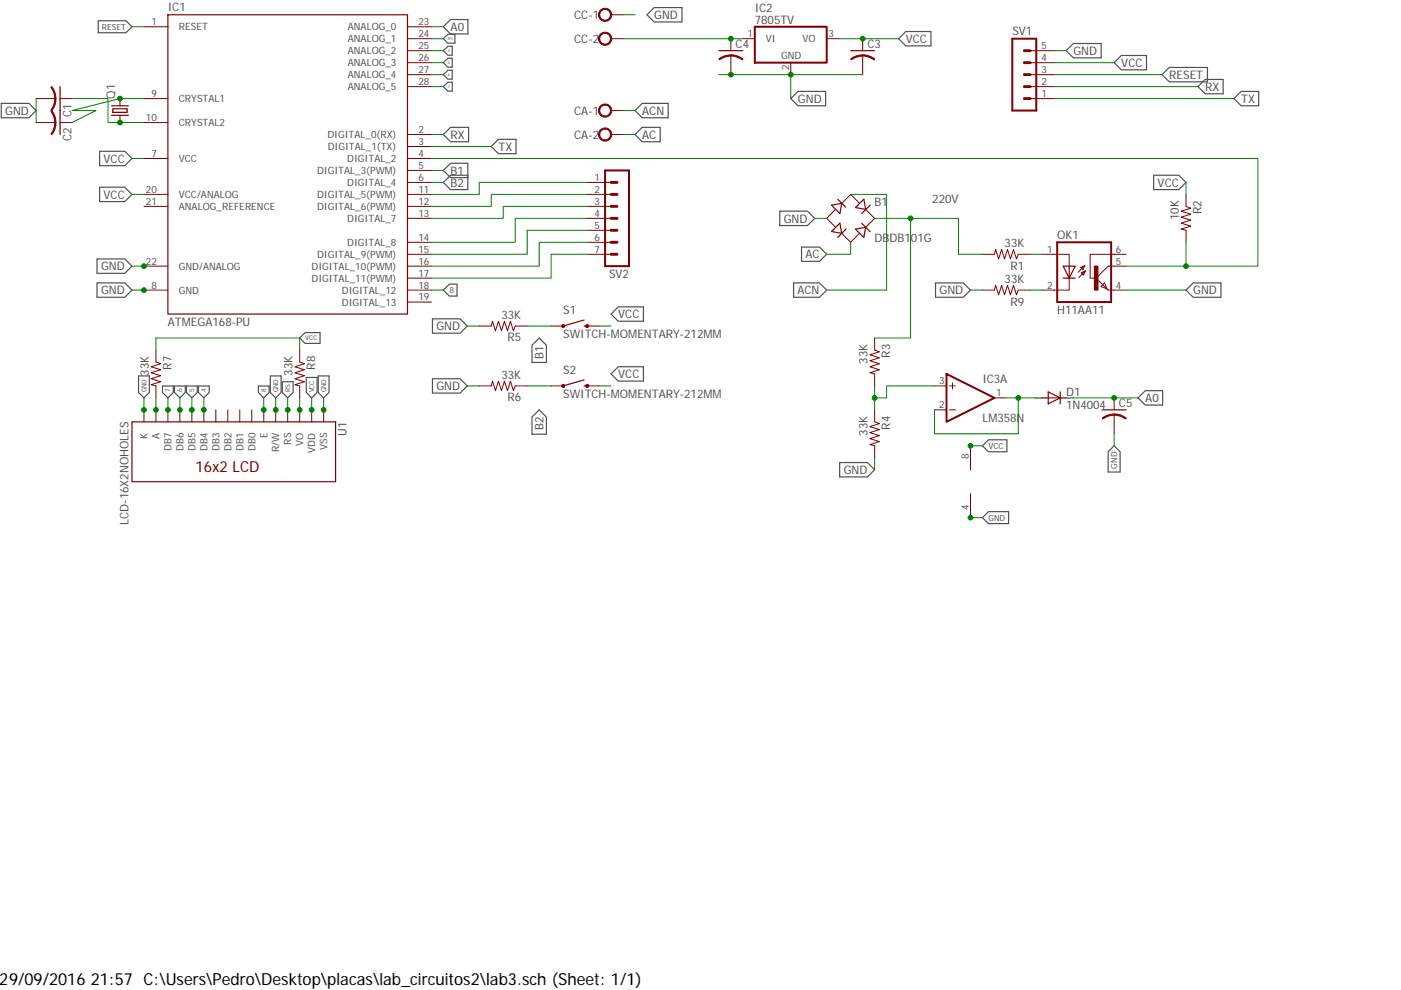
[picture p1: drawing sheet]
<svg xmlns="http://www.w3.org/2000/svg" width="297mm" height="210mm" viewBox="0 0 297 210" stroke-linecap="round" stroke-linejoin="round" font-family="sans-serif">
<path d="M0 0l267.1 114.1M267.1 0l-267.1 114.1" fill="none" stroke="#fff" stroke-width=".21"/>
<g fill="none" stroke="#505050" stroke-width=".25">
<path d="M20.8 4.4h5.9l1.3 1.3-1.3 1.2h-5.9zM94 5.7l1.5-1.6h3.7v3.1h-3.7zM94 18.4l1-1h.9v1.9h-.9zM94 15.8l1-.9h.9v1.9h-.9zM94 13.3l1-.9h.9v1.8h-.9zM94 10.8l1-1h.9v1.9h-.9zM94 8.2l1-.9h1.5v1.9h-1.5zM137.2 3.1l1.5-1.5h5.9v3.1h-5.9zM169.2 19.4h5.8v3h-5.8l-1.5-1.5zM190.5 8.2l1.5-1.5h5.4v3h-5.4zM226.1 10.8l1.5-1.6h5.9v3.1h-5.9zM237.7 11.8h5.4v3h-5.4l-1.5-1.5z"/>
<path d="M246.4 15.8l1.5-1.5h8.1v3.1h-8.1zM254 18.4l1.5-1.6h3.8v3.1h-3.8zM.3 21.9h5.8l1.6 1.6-1.6 1.5h-5.8zM21.1 32.1h5.4l1.5 1.5-1.5 1.5h-5.4zM21.1 39.7h5.4l1.5 1.5-1.5 1.6h-5.4zM94 28.5l1.5-1.5h3.9v3.1h-3.9zM99.2 37.2h-3.7l-1.5 1.5 1.5 1.5h3.7v-5.6h-3.7l-1.5 1.6 1.5 1.5h3.7M104.2 31.1l1.5-1.6h3.7v3.1h-3.7zM134.6 23.5l1.6-1.6h5.5v3.1h-5.5zM136.2 27h3.8v3.1h-3.8l-1.6-1.6zM244.6 37.2h5.3l1.6 1.5-1.6 1.5h-5.3zM261.6 20.9l1.5-1.5h3.8v3h-3.8z"/>
<path d="M20.6 54.9h5.9l1.5 1.6-1.5 1.5h-5.9zM165.3 44.8h5.9l1.5 1.5-1.5 1.5h-5.9zM169.9 52.4h3.9l1.5 1.5-1.5 1.5h-3.9zM20.6 60h5.9l1.5 1.5-1.5 1.6h-5.9zM29.4 79.7h2.3v3.5l-1.2 1.2-1.1-1.2zM57.3 79.7h2.3v3.5l-1.1 1.2-1.2-1.2zM63.5 71.7l1.2-1.2h3.2v2.3h-3.2zM67.5 79.7h2.3v3.5l-1.2 1.2-1.1-1.2zM91.7 67.6h5.9l1.5 1.6-1.5 1.5h-5.9zM94 61.5l1.3-1.2h1.6v2.5h-1.6zM114.3 71.7l1.5 1.5v3.7h-3v-3.7zM129.6 79.3l1.5-1.5h5.3v3h-5.3z"/>
<path d="M131.1 65.1h5.3v3h-5.3l-1.5-1.5zM168.3 60h5.5l1.5 1.5-1.5 1.6h-5.5zM198.3 60h5.9l1.6 1.5-1.6 1.6h-5.9zM251.5 61.5l1.5-1.5h5.9v3.1h-5.9zM34.5 81.9h2.2v1.3l-1.1 1.2-1.1-1.2zM37 81.9h2.3v1.3l-1.2 1.2-1.1-1.2zM39.5 81.9h2.3v1.3l-1.1 1.2-1.2-1.2zM42.1 81.9h2.3v1.3l-1.2 1.2-1.1-1.2zM54.8 81.9h2.3v1.3l-1.2 1.2-1.1-1.2zM59.9 81h2.2v2.2l-1.1 1.2-1.1-1.2zM64.9 80.1h2.3v3.1l-1.1 1.2-1.2-1.2zM91.7 80.3h5.9l1.5 1.6-1.5 1.5h-5.9z"/>
<path d="M114.3 86.9l1.5 1.6v3.6h-3v-3.6zM178 98.1h5.9l1.5 1.5-1.5 1.6h-5.9zM208.3 94.6l1.3-1.3h3.9v2.5h-3.9zM236.2 94.6l1.3 1.2v4.3h-2.6v-4.3zM241.3 84.4l1.5-1.5h3.7v3h-3.7zM208.3 109.8l1.3-1.3h4.2v2.6h-4.2z"/>
</g>
<path d="M223.5 53.9h3.2v2.6M226.7 59v2.5h-3.2M229.1 56.7l.9-.4-.4 .9zM230 56.3l-1.4 1.4M230.1 57.5l-.4 .9-.5-.6 .9-.3-1.4 1.4M236.2 56.5h-1.3l-2.5 2.5 2.3 2.3-1.3-.5 .8-.8 .5 1.3 .2 .2h1.3M236.2 53.9h-5.1v5.1h1.1" fill="none" stroke="#800000" stroke-width=".21"/>
<path d="M225.4 59h2.6M226.7 56.5h-1.3l1.3 2.5 1.3-2.5h-1.3v2.5" fill="none" stroke="#800000" stroke-width=".25"/>
<path d="M224.2 51.4h11.4v12.7h-11.4z" fill="none" stroke="#800000" stroke-width=".42"/>
<path d="M232 56.5h.8v5h-.8z" fill="#800000"/>
<g fill="none" stroke="#800000" stroke-width=".21">
<path d="M30.5 5.7h5.1M86.4 18.4h5.1M86.4 15.8h5.1M86.4 13.3h5.1M86.4 10.8h5.1M86.4 8.2h5.1M86.4 5.7h5.1M30.5 26h5.1M30.5 20.9h5.1M30.5 33.6h5.1M86.4 33.6h5.1M86.4 38.7h5.1"/>
<path d="M86.4 36.2h5.1M86.4 31.1h5.1M86.4 28.5h5.1M30.5 56.5h5.1M30.5 43.8h5.1M30.5 41.2h5.1M86.4 53.9h5.1M86.4 56.5h5.1M86.4 43.8h5.1M86.4 41.2h5.1M86.4 59h5.1M86.4 51.4h5.1"/>
<path d="M86.4 46.3h5.1M208.3 53.9h2.5l.3-1 .6 2 .7-2 .6 2 .6-2 .6 2 .7-2 .6 2 .4-1h2.5M221 53.9h2.5M232 56.5h.8v5h-.8zM232 56.5h.1M236.2 53.9h2.6M236.2 56.5h2.6M251.5 41.2v2.6l1 .4-2.1 .6 2.1 .6-2.1 .7 2.1 .6-2.1 .6 2.1 .7-2.1 .6 1.1 .3v2.5M30.5 61.5h5.1M86.4 61.5h5.1M86.4 64.1h5.1M221 61.5h2.5"/>
<path d="M236.2 61.5h2.6"/>
</g>
<path d="M35.6 3.1h50.8v63.5h-50.8z" fill="none" stroke="#800000" stroke-width=".25"/>
<path d="M127.4 2.1a1.4 1.4 0 0 1 2.2 .4 1.4 1.4 0 0 1-1 2 1.4 1.4 0 0 1-1.7-1.4h.2a1.14 1.14 0 0 1 1.6-1 1.14 1.14 0 0 1 .3 1.9 1.14 1.14 0 0 1-1.8-.6l-.1-.3h-.2v-.3z" fill-rule="evenodd" fill="#800000"/>
<path d="M127.4 2.1a1.4 1.4 0 0 1 2.2 .4 1.4 1.4 0 0 1-1 2 1.4 1.4 0 0 1-1.7-1.4h.2a1.14 1.14 0 0 1 1.6-1 1.14 1.14 0 0 1 .3 1.9 1.14 1.14 0 0 1-1.8-.6l-.1-.3h-.2v-.3zM129.6 3.1h2.5" fill="none" stroke="#800000" stroke-width=".21"/>
<path d="M127.4 7.1a1.4 1.4 0 0 1 2.2 .5 1.4 1.4 0 0 1-1 2 1.4 1.4 0 0 1-1.7-1.4h.2a1.14 1.14 0 0 1 1.7-1 1.14 1.14 0 0 1 .2 1.9 1.14 1.14 0 0 1-1.8-.6l-.1-.3h-.2v-.3z" fill-rule="evenodd" fill="#800000"/>
<path d="M127.4 7.1a1.4 1.4 0 0 1 2.2 .5 1.4 1.4 0 0 1-1 2 1.4 1.4 0 0 1-1.7-1.4h.2a1.14 1.14 0 0 1 1.7-1 1.14 1.14 0 0 1 .2 1.9 1.14 1.14 0 0 1-1.8-.6l-.1-.3h-.2v-.3zM129.6 8.2h2.5M157.5 8.2h2.5M167.7 13.3v2.5M175.3 8.2h2.5M218.4 18.4h5.1M218.4 15.8h5.1M218.4 13.3h5.1M218.4 10.8h5.1M218.4 20.9h5.1" fill="none" stroke="#800000" stroke-width=".21"/>
<path d="M160 5.7h15.3v7.6h-15.3zM214.6 8.2h5.1v15.3h-5.1z" fill="none" stroke="#800000" stroke-width=".42"/>
<path d="M217.2 15.8h1.2M217.2 18.4h1.2M217.2 10.8h1.2M217.2 13.3h1.2M217.2 20.9h1.2" fill="none" stroke="#800000" stroke-width=".61"/>
<path d="M127.4 22.4a1.4 1.4 0 0 1 2.2 .5 1.4 1.4 0 0 1-1 1.9 1.4 1.4 0 0 1-1.7-1.3h.2a1.14 1.14 0 0 1 1.6-1.1 1.14 1.14 0 0 1 .3 1.9 1.14 1.14 0 0 1-1.8-.6l-.1-.2h-.2v-.4z" fill-rule="evenodd" fill="#800000"/>
<path d="M127.4 22.4a1.4 1.4 0 0 1 2.2 .5 1.4 1.4 0 0 1-1 1.9 1.4 1.4 0 0 1-1.7-1.3h.2a1.14 1.14 0 0 1 1.6-1.1 1.14 1.14 0 0 1 .3 1.9 1.14 1.14 0 0 1-1.8-.6l-.1-.2h-.2v-.4zM129.6 23.5h2.5" fill="none" stroke="#800000" stroke-width=".21"/>
<path d="M127.4 27.4a1.4 1.4 0 0 1 2.2 .5 1.4 1.4 0 0 1-1 2 1.4 1.4 0 0 1-1.7-1.4h.2a1.14 1.14 0 0 1 1.6-1 1.14 1.14 0 0 1 .3 1.9 1.14 1.14 0 0 1-1.8-.6l-.1-.3h-.2v-.3z" fill-rule="evenodd" fill="#800000"/>
<g fill="none" stroke="#800000" stroke-width=".21">
<path d="M10.2 20.9h1.5M25.4 20.9v1.5M25.4 24.5v1.5M127.4 27.4a1.4 1.4 0 0 1 2.2 .5 1.4 1.4 0 0 1-1 2 1.4 1.4 0 0 1-1.7-1.4h.2a1.14 1.14 0 0 1 1.6-1 1.14 1.14 0 0 1 .3 1.9 1.14 1.14 0 0 1-1.8-.6l-.1-.3h-.2v-.3zM129.6 28.5h2.5M177.1 44.5l-1.8 1.8 1.8 1.8M178.5 49.5l1.9 1.9 1.8-1.8M182.2 43l-1.8-1.8-1.9 1.9M183.5 44.4l1.9 1.9-1.9 1.9M185.4 71.7v2.5l1.1 .4-2.1 .6 2.1 .7-2.1 .6 2.1 .7-2.1 .6 2.1 .6-2.1 .7 1 .2v2.6M208.3 61.5h2.5l.3-1 .6 2 .7-2 .6 2 .6-2 .6 2 .7-2 .6 2 .4-1h2.5M185.4 86.9v2.6l1.1 .4-2.1 .6 2.1 .6-2.1 .7 2.1 .6-2.1 .6 2.1 .7-2.1 .6 1 .3v2.5"/>
<path d="M198.1 81.9h2.6M198.1 86.9h2.6M201.3 81.9h1.3M201.3 86.9h1.3M201.9 81.2v1.3M210.8 84.4h2.6M221 84.4h5.1"/>
</g>
<g fill="none" stroke="#800000" stroke-width=".25">
<path d="M12.7 18.4v5.1M23.7 22.4h3.5M23.7 24.5h3.5M23.9 23.1h3.1v.7h-3.1zM176.3 43.5l2.2-.4-.4 2.2zM177.6 42.3l1.7 1.6M178.1 47.3l.4 2.2-2.2-.4zM179.4 48.6l-1.8 1.7M181.4 48.6l2.1-.4-.3 2.2zM182.7 47.4l1.8 1.7M183.2 42.2l.3 2.2-2.1-.4zM184.5 43.5l-1.8 1.8"/>
<path d="M222.2 83.1l2.6 1.3-2.6 1.3zM224.8 83.1v2.6"/>
</g>
<path d="M200.7 79.3l10.1 5.1-10.1 5.1z" fill="none" stroke="#800000" stroke-width=".42"/>
<path d="M11.6 20.9h.3l-.2 1.4-.7 1.2-.2-.2 .5-.9z" fill-rule="evenodd" fill="#800000"/>
<path d="M11.6 20.9h.3l-.2 1.4-.7 1.2-.2-.2 .5-.9z" fill="none" stroke="#800000" stroke-width=".21"/>
<path d="M10.8 18.5l.2-.1 .4 .7 .4 1 .1 .8h-.3l-.1-1z" fill-rule="evenodd" fill="#800000"/>
<path d="M10.8 18.5l.2-.1 .4 .7 .4 1 .1 .8h-.3l-.1-1zM7.7 20.9h2.5M10.2 26h1.5M12.7 20.9h2.6" fill="none" stroke="#800000" stroke-width=".21"/>
<path d="M12.7 23.5v5" fill="none" stroke="#800000" stroke-width=".25"/>
<path d="M11.6 26h.3l-.2 1.3-.7 1.3-.2-.2 .5-.9z" fill-rule="evenodd" fill="#800000"/>
<path d="M11.6 26h.3l-.2 1.3-.7 1.3-.2-.2 .5-.9z" fill="none" stroke="#800000" stroke-width=".21"/>
<path d="M10.8 23.6l.2-.1 .4 .7 .4 1 .1 .8h-.3l-.1-1z" fill-rule="evenodd" fill="#800000"/>
<path d="M182.9 11.8v1.5M7.7 26h2.5M10.8 23.6l.2-.1 .4 .7 .4 1 .1 .8h-.3l-.1-1zM12.7 26h2.6" fill="none" stroke="#800000" stroke-width=".21"/>
<path d="M180.4 10.8h5" fill="none" stroke="#800000" stroke-width=".25"/>
<path d="M182.9 11.6l1.4 .3 1.2 .6-.2 .2-.9-.5-1.5-.3z" fill-rule="evenodd" fill="#800000"/>
<path d="M182.9 11.6l1.4 .3 1.2 .6-.2 .2-.9-.5-1.5-.3z" fill="none" stroke="#800000" stroke-width=".21"/>
<path d="M180.4 12.5l1.1-.6 1.4-.3v.3l-1.5 .3-.9 .5z" fill-rule="evenodd" fill="#800000"/>
<path d="M155 11.8v1.5M180.4 12.5l1.1-.6 1.4-.3v.3l-1.5 .3-.9 .5zM182.9 8.2v2.6M182.9 13.3v2.5" fill="none" stroke="#800000" stroke-width=".21"/>
<path d="M152.4 10.8h5.1" fill="none" stroke="#800000" stroke-width=".25"/>
<path d="M155 11.6l1.3 .3 1.2 .6-.1 .2-.9-.5-1.5-.3z" fill-rule="evenodd" fill="#800000"/>
<path d="M155 11.6l1.3 .3 1.2 .6-.1 .2-.9-.5-1.5-.3z" fill="none" stroke="#800000" stroke-width=".21"/>
<path d="M152.4 12.5l1.2-.6 1.4-.3v.3l-1.5 .3-.9 .5z" fill-rule="evenodd" fill="#800000"/>
<path d="M152.4 12.5l1.2-.6 1.4-.3v.3l-1.5 .3-.9 .5zM155 8.2v2.6M155 13.3v2.5" fill="none" stroke="#800000" stroke-width=".21"/>
<path d="M123.8 67.9l-4.4 1.3M123.8 69.2h.7" fill="none" stroke="#800000" stroke-width=".25"/>
<circle cx="119.4" cy="69.2" r=".32" fill="#800000"/>
<circle cx="119.4" cy="69.2" r=".32" fill="none" stroke="#800000" stroke-width=".21"/>
<circle cx="124.5" cy="69.2" r=".32" fill="#800000"/>
<g fill="none" stroke="#800000" stroke-width=".21">
<path d="M116.9 69.2h2.5M124.5 69.2h2.5"/>
<circle cx="124.5" cy="69.2" r=".32"/>
</g>
<path d="M123.8 80.6l-4.4 1.3M123.8 81.9h.7" fill="none" stroke="#800000" stroke-width=".25"/>
<path d="M119.2 81.6l.3-.1 .2 .1v.5l-.2 .1-.3-.1z" fill-rule="evenodd" fill="#800000"/>
<path d="M119.2 81.6l.3-.1 .2 .1v.5l-.2 .1-.3-.1z" fill="none" stroke="#800000" stroke-width=".21"/>
<path d="M124.2 81.6l.4-.1 .1 .1v.5l-.1 .1-.4-.1z" fill-rule="evenodd" fill="#800000"/>
<g fill="none" stroke="#800000" stroke-width=".21">
<path d="M124.5 38.7h5.1M124.5 41.2h5.1M124.5 43.8h5.1M124.5 46.3h5.1M124.5 48.9h5.1M124.5 51.4h5.1M124.5 53.9h5.1M33.1 74.2v2.6l1 .4-2.1 .6 2.1 .6-2.1 .7 2.1 .6-2.1 .6 2.1 .7-2.1 .6 1.1 .3v2.5M63.5 74.2v2.6l1.1 .4-2.1 .6 2.1 .6-2.1 .7 2.1 .6-2.1 .6 2.1 .7-2.1 .6 1 .3v2.5M101.6 69.2h2.6l.2-1.1 .6 2.1 .7-2.1 .6 2.1 .7-2.1 .6 2.1 .6-2.1 .7 2.1 .3-1h2.6M30.5 86.9v2.6M33.1 86.9v2.6"/>
<path d="M35.6 86.9v2.6M38.1 86.9v2.6M40.7 86.9v2.6M43.2 86.9v2.6M45.8 86.9v2.6M48.3 86.9v2.6M50.8 86.9v2.6M53.4 86.9v2.6M55.9 86.9v2.6M58.5 86.9v2.6M61 86.9v2.6M63.5 86.9v2.6"/>
<path d="M66.1 86.9v2.6M68.6 86.9v2.6M101.6 81.9h2.6l.2-1.1 .6 2.1 .7-2.1 .6 2.1 .7-2.1 .6 2.1 .6-2.1 .7 2.1 .3-1h2.6M116.9 81.9h2.5M124.2 81.6l.4-.1 .1 .1v.5l-.1 .1-.4-.1zM124.5 81.9h2.5M205.8 94.6v5M236.2 87.9v1.6M205.8 104.7v5.1"/>
</g>
<path d="M28 89.5h43.2v12.7h-43.2zM233.7 86.9h5.1" fill="none" stroke="#800000" stroke-width=".25"/>
<path d="M128.3 36.2h5.1v20.3h-5.1z" fill="none" stroke="#800000" stroke-width=".42"/>
<path d="M129.6 38.7h1.2M129.6 43.8h1.2M129.6 41.2h1.2M129.6 48.9h1.2M129.6 46.3h1.2M129.6 53.9h1.2M129.6 51.4h1.2" fill="none" stroke="#800000" stroke-width=".61"/>
<path d="M236.2 87.8h.3a3.9 3.9 0 0 1 2.3 .9l-.2 .2-1.3-.7-1.1-.1z" fill-rule="evenodd" fill="#800000"/>
<path d="M236.2 87.8h.3a3.9 3.9 0 0 1 2.3 .9l-.2 .2-1.3-.7-1.1-.1z" fill="none" stroke="#800000" stroke-width=".21"/>
<path d="M233.7 88.7l1.2-.7 1.3-.2v.3l-1 .1-1.4 .7z" fill-rule="evenodd" fill="#800000"/>
<path d="M233.7 88.7l1.2-.7 1.3-.2v.3l-1 .1-1.4 .7zM236.2 84.4v2.5M236.2 89.5v2.5" fill="none" stroke="#800000" stroke-width=".21"/>
<path d="M28 61.5h2.5" fill="none" stroke="#008000" stroke-width=".21"/>
<circle cx="30.5" cy="61.5" r=".51" fill="#008000"/>
<g fill="none" stroke="#008000" stroke-width=".21">
<path d="M28 56.5h2.5"/>
<circle cx="30.5" cy="61.5" r=".51"/>
</g>
<circle cx="30.5" cy="56.5" r=".51" fill="#008000"/>
<g fill="none" stroke="#008000" stroke-width=".21">
<path d="M132.1 3.1h2.5M152.4 15.8h2.6M167.7 15.8v5.1"/>
<circle cx="30.5" cy="56.5" r=".51"/>
</g>
<circle cx="167.7" cy="15.8" r=".51" fill="#008000"/>
<g fill="none" stroke="#008000" stroke-width=".21">
<path d="M155 15.8h12.7"/>
<circle cx="167.7" cy="15.8" r=".51"/>
</g>
<circle cx="155" cy="15.8" r=".51" fill="#008000"/>
<g fill="none" stroke="#008000" stroke-width=".21">
<path d="M167.7 15.8h15.2M223.5 10.8h2.6M7.7 20.9v5.1M172.7 46.3h2.6M99.1 69.2h2.5M205.8 61.5h2.5M238.8 61.5h12.7M68.6 84.4v2.5M99.1 81.9h2.5"/>
<circle cx="155" cy="15.8" r=".51"/>
</g>
<circle cx="68.6" cy="86.9" r=".51" fill="#008000"/>
<g fill="none" stroke="#008000" stroke-width=".21">
<path d="M30.5 84.4v2.5"/>
<circle cx="68.6" cy="86.9" r=".51"/>
</g>
<circle cx="30.5" cy="86.9" r=".51" fill="#008000"/>
<g fill="none" stroke="#008000" stroke-width=".21">
<path d="M58.5 84.4v2.5"/>
<circle cx="30.5" cy="86.9" r=".51"/>
</g>
<circle cx="58.5" cy="86.9" r=".51" fill="#008000"/>
<g fill="none" stroke="#008000" stroke-width=".21">
<path d="M185.4 97.1v2.5M205.8 109.8h2.5"/>
<circle cx="58.5" cy="86.9" r=".51"/>
</g>
<circle cx="205.8" cy="109.8" r=".51" fill="#008000"/>
<g fill="none" stroke="#008000" stroke-width=".21">
<path d="M185.4 46.3h17.8v7.6h5.1M193.1 46.3v25.4h-7.7M236.2 92v2.6"/>
<circle cx="205.8" cy="109.8" r=".51"/>
</g>
<circle cx="193.1" cy="46.3" r=".51" fill="#008000"/>
<g fill="none" stroke="#008000" stroke-width=".21">
<path d="M28 5.7h2.5M177.8 8.2h12.7M223.5 15.8h22.9M223.5 18.4h30.5M91.5 31.1h12.7M91.5 28.5h2.5M223.5 20.9h38.1"/>
<circle cx="193.1" cy="46.3" r=".51"/>
</g>
<circle cx="182.9" cy="8.2" r=".51" fill="#008000"/>
<g fill="none" stroke="#008000" stroke-width=".21">
<path d="M223.5 13.3h12.7M28 33.6h2.5M251.5 38.7v2.5M28 41.2h2.5M127 69.2h2.6M66.1 84.4v2.5M127 81.9h2.6"/>
<circle cx="182.9" cy="8.2" r=".51"/>
</g>
<circle cx="66.1" cy="86.9" r=".51" fill="#008000"/>
<g fill="none" stroke="#008000" stroke-width=".21">
<path d="M33.1 74.2v-2.5h30.4v2.5M205.8 94.6h2.5"/>
<circle cx="66.1" cy="86.9" r=".51"/>
</g>
<circle cx="205.8" cy="94.6" r=".51" fill="#008000"/>
<g fill="none" stroke="#008000" stroke-width=".21">
<path d="M132.1 8.2h25.4"/>
<circle cx="205.8" cy="94.6" r=".51"/>
</g>
<circle cx="155" cy="8.2" r=".51" fill="#008000"/>
<g fill="none" stroke="#008000" stroke-width=".21">
<path d="M91.5 33.6h175.2v22.9h-27.9M132.1 23.5h2.5M180.4 41.2h7.6v20.3h-12.7M251.5 51.4v5.1"/>
<circle cx="155" cy="8.2" r=".51"/>
</g>
<circle cx="251.5" cy="56.5" r=".51" fill="#008000"/>
<g fill="none" stroke="#008000" stroke-width=".21">
<path d="M132.1 28.5h2.5M180.4 51.4v2.5h-5.1M218.4 53.9h2.6M218.4 61.5h2.6M213.4 84.4h2.5v7.6h-17.8v-5.1M215.9 84.4h5.1"/>
<circle cx="251.5" cy="56.5" r=".51"/>
</g>
<circle cx="215.9" cy="84.4" r=".51" fill="#008000"/>
<g fill="none" stroke="#008000" stroke-width=".21">
<path d="M185.4 81.9v5M198.1 81.9h-10.1v2.5h-2.6"/>
<circle cx="215.9" cy="84.4" r=".51"/>
</g>
<circle cx="185.4" cy="84.4" r=".51" fill="#008000"/>
<g fill="none" stroke="#008000" stroke-width=".21">
<path d="M226.1 84.4h15.2"/>
<circle cx="185.4" cy="84.4" r=".51"/>
</g>
<circle cx="236.2" cy="84.4" r=".51" fill="#008000"/>
<g fill="none" stroke="#008000" stroke-width=".21">
<path d="M91.5 5.7h2.5M30.5 20.9h-5.1l-10.1 2.6h5.1l-5.1 2.5"/>
<circle cx="236.2" cy="84.4" r=".51"/>
</g>
<circle cx="25.4" cy="20.9" r=".51" fill="#008000"/>
<g fill="none" stroke="#008000" stroke-width=".21">
<path d="M15.3 20.9h7.6v5.1h7.6"/>
<circle cx="25.4" cy="20.9" r=".51"/>
</g>
<circle cx="25.4" cy="26" r=".51" fill="#008000"/>
<g fill="none" stroke="#008000" stroke-width=".21">
<path d="M91.5 36.2h2.5M91.5 38.7h2.5M111.8 69.2h5.1M35.6 84.4v2.5M111.8 81.9h5.1"/>
<circle cx="25.4" cy="26" r=".51"/>
</g>
<circle cx="35.6" cy="86.9" r=".51" fill="#008000"/>
<g fill="none" stroke="#008000" stroke-width=".21">
<path d="M91.5 18.4h2.5M38.1 84.4v2.5"/>
<circle cx="35.6" cy="86.9" r=".51"/>
</g>
<circle cx="38.1" cy="86.9" r=".51" fill="#008000"/>
<g fill="none" stroke="#008000" stroke-width=".21">
<path d="M91.5 15.8h2.5M40.7 84.4v2.5"/>
<circle cx="38.1" cy="86.9" r=".51"/>
</g>
<circle cx="40.7" cy="86.9" r=".51" fill="#008000"/>
<g fill="none" stroke="#008000" stroke-width=".21">
<path d="M91.5 13.3h2.5M43.2 84.4v2.5"/>
<circle cx="40.7" cy="86.9" r=".51"/>
</g>
<circle cx="43.2" cy="86.9" r=".51" fill="#008000"/>
<g fill="none" stroke="#008000" stroke-width=".21">
<path d="M91.5 10.8h2.5M61 84.4v2.5"/>
<circle cx="43.2" cy="86.9" r=".51"/>
</g>
<circle cx="61" cy="86.9" r=".51" fill="#008000"/>
<g fill="none" stroke="#008000" stroke-width=".21">
<path d="M91.5 8.2h2.5M63.5 84.4v2.5"/>
<circle cx="61" cy="86.9" r=".51"/>
</g>
<circle cx="63.5" cy="86.9" r=".51" fill="#008000"/>
<g fill="none" stroke="#008000" stroke-width=".21">
<path d="M55.9 84.4v2.5"/>
<circle cx="63.5" cy="86.9" r=".51"/>
</g>
<circle cx="55.9" cy="86.9" r=".51" fill="#008000"/>
<g fill="none" stroke="#008000" stroke-width=".21">
<path d="M91.5 61.5h2.5M33.1 84.4v2.5"/>
<circle cx="55.9" cy="86.9" r=".51"/>
</g>
<circle cx="33.1" cy="86.9" r=".51" fill="#008000"/>
<g fill="none" stroke="#008000" stroke-width=".21">
<path d="M124.5 38.7h-22.9v2.5h-10.1M124.5 41.2h-20.3v2.6h-12.7M124.5 48.9h-12.7v5h-20.3M124.5 51.4h-10.2v5.1h-22.8M124.5 53.9h-7.6v5.1h-25.4M124.5 43.8h-17.8v2.5h-15.2M124.5 46.3h-15.3v5.1h-17.7"/>
<circle cx="33.1" cy="86.9" r=".51"/>
</g>
<text font-size="3.5" x="0" y="209">29/09/2016 21:57 C:\Users\Pedro\Desktop\placas\lab_circuitos2\lab3.sch (Sheet: 1/1)</text>
<text font-size="3.2" fill="#800000" x="41.4" y="100.1">16x2 LCD</text>
<g font-size="2.5" fill="#505050">
<text x="35.6" y="2.4">IC1</text>
<text x="121.7" y="4">CC-1</text>
<text x="138.7" y="4">GND</text>
<text x="160" y="5">7805TV</text>
<text x="160" y="2.5">IC2</text>
<text x="95.5" y="6.6">A0</text>
<text x="121.7" y="9.1">CC-2</text>
<text x="156" y="10.1">C4</text>
<text x="183.9" y="10.1">C3</text>
<text x="192" y="9.1">VCC</text>
<text x="214.6" y="7.5">SV1</text>
<text x="227.6" y="11.6">GND</text>
<text x="237.7" y="14.2">VCC</text>
<text x="247.9" y="16.7">RESET</text>
<text x="24.4" y="20.9" transform="rotate(-90 24.4 20.9)">Q1</text>
<text x="169.2" y="21.8">GND</text>
<text x="255.5" y="19.3">RX</text>
<text x="263.1" y="21.8">TX</text>
<text x="1.1" y="24.3">GND</text>
<text x="15.2" y="29.9" transform="rotate(-90 15.2 29.9)">C2</text>
<text x="15.2" y="24.8" transform="rotate(-90 15.2 24.8)">C1</text>
<text x="95.5" y="29.4">RX</text>
<text x="121.7" y="24.3">CA-1</text>
<text x="121.7" y="29.4">CA-2</text>
<text x="136.2" y="24.3">ACN</text>
<text x="136.2" y="29.4">AC</text>
<text x="22" y="34.5">VCC</text>
<text x="105.7" y="32">TX</text>
<text x="95.5" y="37">B1</text>
<text x="95.5" y="39.6">B2</text>
<text x="245.4" y="39.6">VCC</text>
<text x="22" y="42.1">VCC</text>
<text x="166.2" y="47.2">GND</text>
<text x="185.4" y="43.8">B1</text>
<text x="197.7" y="43">220V</text>
<text x="249.9" y="46.7" transform="rotate(-90 249.9 46.7)">10K</text>
<text x="254.7" y="45.4" transform="rotate(-90 254.7 45.4)">R2</text>
<text x="185.4" y="51.4">DBDB101G</text>
<text x="213" y="52.4">33K</text>
<text x="224.2" y="50.8">OK1</text>
<text x="21.4" y="57.4">GND</text>
<text x="129.1" y="59">SV2</text>
<text x="170.7" y="54.8">AC</text>
<text x="214.3" y="57.2">R1</text>
<text x="21.4" y="62.4">GND</text>
<text x="169.1" y="62.4">ACN</text>
<text x="199.2" y="62.4">GND</text>
<text x="213" y="60">33K</text>
<text x="214.3" y="64.8">R9</text>
<text x="253" y="62.4">GND</text>
<text x="35.6" y="69.2">ATMEGA168-PU</text>
<text x="92.5" y="70">GND</text>
<text x="106.3" y="67.6">33K</text>
<text x="119.4" y="71.7">SWITCH-MOMENTARY-212MM</text>
<text x="119.4" y="66.6">S1</text>
<text x="131.1" y="67.5">VCC</text>
<text x="224.2" y="66.6">H11AA11</text>
<text x="107.6" y="72.4">R5</text>
<text x="115.2" y="76.1" transform="rotate(-90 115.2 76.1)">B1</text>
<text x="183.9" y="77.1" transform="rotate(-90 183.9 77.1)">33K</text>
<text x="188.7" y="75.9" transform="rotate(-90 188.7 75.9)">R3</text>
<text x="31.5" y="79.7" transform="rotate(-90 31.5 79.7)">33K</text>
<text x="36.3" y="78.4" transform="rotate(-90 36.3 78.4)">R7</text>
<text x="62" y="79.7" transform="rotate(-90 62 79.7)">33K</text>
<text x="66.8" y="78.4" transform="rotate(-90 66.8 78.4)">R8</text>
<text x="92.5" y="82.7">GND</text>
<text x="106.3" y="80.3">33K</text>
<text x="119.4" y="79.3">S2</text>
<text x="131.1" y="80.2">VCC</text>
<text x="208.3" y="81.2">IC3A</text>
<text x="226.1" y="83.9">D1</text>
<text x="107.6" y="85.1">R6</text>
<text x="119.4" y="84.4">SWITCH-MOMENTARY-212MM</text>
<text x="208.3" y="89.5">LM358N</text>
<text x="226.1" y="86.7">1N4004</text>
<text x="237.2" y="86.3">C5</text>
<text x="242.8" y="85.3">A0</text>
<text x="73.4" y="92.5" transform="rotate(-90 73.4 92.5)">U1</text>
<text x="115.2" y="91.3" transform="rotate(-90 115.2 91.3)">B2</text>
<text x="183.9" y="92.4" transform="rotate(-90 183.9 92.4)">33K</text>
<text x="188.7" y="91.1" transform="rotate(-90 188.7 91.1)">R4</text>
<text x="178.9" y="100.5">GND</text>
<text x="27.2" y="111.3" transform="rotate(-90 27.2 111.3)">LCD-16X2NOHOLES</text>
</g>
<g font-size="2.1" fill="#505050">
<text x="32.1" y="5.3">1</text>
<text x="88.7" y="5.3">23</text>
<text x="37.9" y="6.4">RESET</text>
<text x="73.7" y="11.5">ANALOG_2</text>
<text x="73.7" y="9">ANALOG_1</text>
<text x="73.7" y="6.4">ANALOG_0</text>
<text x="88.7" y="10.4">25</text>
<text x="88.7" y="7.9">24</text>
<text x="158.5" y="7.9">1</text>
<text x="162.4" y="9">VI</text>
<text x="170.2" y="9">VO</text>
<text x="175.6" y="7.9">3</text>
<text x="220.8" y="10.4">5</text>
<text x="73.7" y="16.6">ANALOG_4</text>
<text x="73.7" y="14.1">ANALOG_3</text>
<text x="88.7" y="15.5">27</text>
<text x="88.7" y="12.9">26</text>
<text x="165.6" y="12.5">GND</text>
<text x="167.3" y="14.8" transform="rotate(-90 167.3 14.8)">2</text>
<text x="220.8" y="15.5">3</text>
<text x="220.8" y="12.9">4</text>
<text x="32.1" y="20.6">9</text>
<text x="37.9" y="21.7">CRYSTAL1</text>
<text x="73.7" y="19.1">ANALOG_5</text>
<text x="88.7" y="18">28</text>
<text x="220.8" y="20.6">1</text>
<text x="220.8" y="18">2</text>
<text x="30.9" y="25.6">10</text>
<text x="37.9" y="26.8">CRYSTAL2</text>
<text x="69.4" y="29.3">DIGITAL_0(RX)</text>
<text x="88.7" y="28.2">2</text>
<text x="32.1" y="33.3">7</text>
<text x="37.9" y="34.4">VCC</text>
<text x="69.5" y="31.8">DIGITAL_1(TX)</text>
<text x="73.6" y="34.4">DIGITAL_2</text>
<text x="88.7" y="35.8">5</text>
<text x="88.7" y="33.3">4</text>
<text x="88.7" y="30.7">3</text>
<text x="30.9" y="40.9">20</text>
<text x="37.9" y="42">VCC/ANALOG</text>
<text x="67.2" y="42">DIGITAL_5(PWM)</text>
<text x="67.2" y="36.9">DIGITAL_3(PWM)</text>
<text x="73.6" y="39.5">DIGITAL_4</text>
<text x="88.7" y="40.9">11</text>
<text x="88.7" y="38.3">6</text>
<text x="126.1" y="38.3">1</text>
<text x="126.1" y="40.9">2</text>
<text x="30.9" y="43.4">21</text>
<text x="37.9" y="44.5">ANALOG_REFERENCE</text>
<text x="67.2" y="44.5">DIGITAL_6(PWM)</text>
<text x="73.6" y="47.1">DIGITAL_7</text>
<text x="88.7" y="46">13</text>
<text x="88.7" y="43.4">12</text>
<text x="126.1" y="43.4">3</text>
<text x="126.1" y="46">4</text>
<text x="73.6" y="52.2">DIGITAL_8</text>
<text x="88.7" y="53.6">15</text>
<text x="88.7" y="51">14</text>
<text x="126.1" y="48.5">5</text>
<text x="126.1" y="51">6</text>
<text x="126.1" y="53.6">7</text>
<text x="222" y="53.6">1</text>
<text x="236.6" y="53.6">6</text>
<text x="30.9" y="56.1">22</text>
<text x="37.9" y="57.2">GND/ANALOG</text>
<text x="66.1" y="59.8">DIGITAL_11(PWM)</text>
<text x="66.1" y="57.2">DIGITAL_10(PWM)</text>
<text x="67.2" y="54.7">DIGITAL_9(PWM)</text>
<text x="88.7" y="58.7">17</text>
<text x="88.7" y="56.1">16</text>
<text x="236.6" y="56.1">5</text>
<text x="32.1" y="61.2">8</text>
<text x="37.9" y="62.3">GND</text>
<text x="72.5" y="64.8">DIGITAL_13</text>
<text x="72.5" y="62.3">DIGITAL_12</text>
<text x="88.7" y="63.7">19</text>
<text x="88.7" y="61.2">18</text>
<text x="222" y="61.2">2</text>
<text x="236.6" y="61.2">4</text>
<text x="199.2" y="81.5">3</text>
<text x="199.2" y="86.6">2</text>
<text x="211.2" y="84">1</text>
<text x="31.3" y="93" transform="rotate(-90 31.3 93)">K</text>
<text x="33.8" y="93.1" transform="rotate(-90 33.8 93.1)">A</text>
<text x="36.4" y="95.7" transform="rotate(-90 36.4 95.7)">DB7</text>
<text x="38.9" y="95.7" transform="rotate(-90 38.9 95.7)">DB6</text>
<text x="41.4" y="95.7" transform="rotate(-90 41.4 95.7)">DB5</text>
<text x="44" y="95.7" transform="rotate(-90 44 95.7)">DB4</text>
<text x="46.5" y="95.7" transform="rotate(-90 46.5 95.7)">DB3</text>
<text x="49.1" y="95.7" transform="rotate(-90 49.1 95.7)">DB2</text>
<text x="51.6" y="95.7" transform="rotate(-90 51.6 95.7)">DB1</text>
<text x="54.1" y="95.7" transform="rotate(-90 54.1 95.7)">DB0</text>
<text x="56.7" y="93" transform="rotate(-90 56.7 93)">E</text>
<text x="59.2" y="95.9" transform="rotate(-90 59.2 95.9)">R/W</text>
<text x="61.8" y="94.3" transform="rotate(-90 61.8 94.3)">RS</text>
<text x="64.3" y="94.6" transform="rotate(-90 64.3 94.6)">VO</text>
<text x="66.8" y="96" transform="rotate(-90 66.8 96)">VDD</text>
<text x="69.4" y="95.4" transform="rotate(-90 69.4 95.4)">VSS</text>
<text x="205.4" y="97.3" transform="rotate(-90 205.4 97.3)">8</text>
<text x="205.4" y="108.2" transform="rotate(-90 205.4 108.2)">4</text>
</g>
<g font-size="1.8" fill="#505050">
<text x="21.6" y="6.3">RESET</text>
<text x="95.3" y="62.2">8</text>
<text x="209.6" y="95.2">VCC</text>
<text x="236.9" y="99.4" transform="rotate(-90 236.9 99.4)">GND</text>
<text x="209.6" y="110.4">GND</text>
</g>
<g font-size="1.4" fill="#505050">
<text x="64.7" y="72.2">VCC</text>
<text x="31" y="83.2" transform="rotate(-90 31 83.2)">GND</text>
<text x="36.1" y="83.2" transform="rotate(-90 36.1 83.2)">7</text>
<text x="38.6" y="83.2" transform="rotate(-90 38.6 83.2)">6</text>
<text x="41.2" y="83.2" transform="rotate(-90 41.2 83.2)">5</text>
<text x="43.7" y="83.2" transform="rotate(-90 43.7 83.2)">4</text>
<text x="56.4" y="83.2" transform="rotate(-90 56.4 83.2)">8</text>
<text x="59" y="83.2" transform="rotate(-90 59 83.2)">GND</text>
<text x="61.5" y="83.2" transform="rotate(-90 61.5 83.2)">RS</text>
<text x="66.6" y="83.2" transform="rotate(-90 66.6 83.2)">VCC</text>
<text x="69.1" y="83.2" transform="rotate(-90 69.1 83.2)">GND</text>
</g>
<g font-size=".8" fill="#505050">
<text x="95" y="11.1">4</text>
<text x="95" y="8.5">RS</text>
<text x="95" y="16.2">6</text>
<text x="95" y="13.6">5</text>
<text x="95" y="18.7">7</text>
</g>
<g font-size=".6" fill="#800080">
<text x="219.4" y="84.6">SpiceOrder 1</text>
<text x="224.4" y="84.6">SpiceOrder 2</text>
</g>
</svg>
